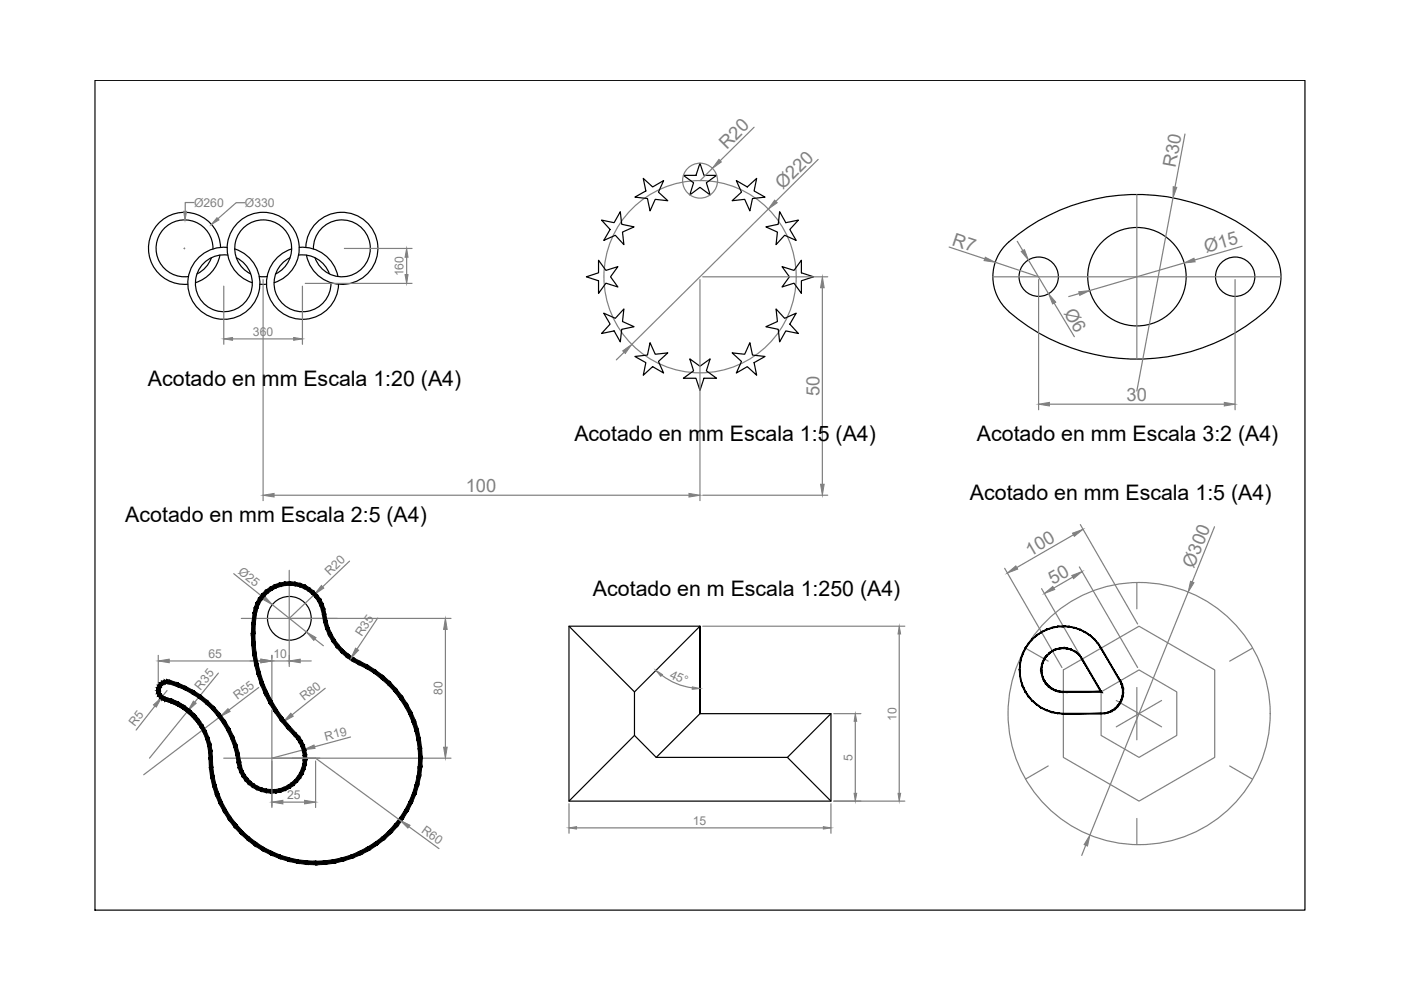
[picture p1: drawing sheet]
<svg xmlns="http://www.w3.org/2000/svg" width="297mm" height="210mm" viewBox="0 0 297 210" stroke-linecap="round" stroke-linejoin="round" font-family="sans-serif">
<!-- layer: 0 -->
<g fill="none" stroke="#000" stroke-width=".25">
<path d="M20.1 17h256.6v176h-256.6zM136.4 37.8l2 1.8 2.3-1.3-1.1 2.4 2 1.9-2.7-.3-1.1 2.4-.5-2.6-2.7-.3 2.3-1.3zM144.9 37.2h2.7l.8-2.6 .9 2.6h2.6l-2.1 1.5 .8 2.6-2.2-1.6-2.2 1.6 .9-2.6zM156.1 38.3l2.3 1.3 2-1.8-.5 2.7 2.3 1.3-2.7 .3-.5 2.6-1.1-2.4-2.7 .3 2-1.9zM44.8 54.7l-.6 1.2-.8 1-1.6 1.2M45.2 52.8a6 6 0 0 0-6.3-6.2 6 6 0 0 0-5.8 6.6 6 6 0 0 0 6.9 5.4M46.6 54.1a7.6 7.6 0 0 1-5.2 5.8M46.8 52.5a7.6 7.6 0 0 0-8-7.5 7.6 7.6 0 0 0-7.3 8.2 7.6 7.6 0 0 0 8.3 7.1M48.2 52.5a7.6 7.6 0 0 0-7.9 10.3 7.6 7.6 0 0 0 12.7 2.5 7.6 7.6 0 0 0-3.2-12.5M48.3 54.1a6 6 0 0 0-6.6 7.6 6 6 0 0 0 9.6 3 6 6 0 0 0-1.2-10M53.1 58.1a6 6 0 0 1-2-9.2 6 6 0 0 1 9.4 0 6 6 0 0 1-2 9.2M53.5 59.9a7.6 7.6 0 0 1-3.9-11.7 7.6 7.6 0 0 1 12.4 0 7.6 7.6 0 0 1-3.9 11.7"/>
<path d="M55 58.6h1.6M61.5 54.7a6 6 0 0 0-.5 10.5 6 6 0 0 0 9.2-5.3M61.8 52.8a7.6 7.6 0 0 0-2.2 13.4 7.6 7.6 0 0 0 12.2-5.9M63.3 54.1a6 6 0 0 1 6.5 4M63.4 52.5a7.6 7.6 0 0 1 8.2 6.1M64.8 52.5a7.6 7.6 0 0 1 11.2-6.6 7.6 7.6 0 0 1 1.1 12.9 7.6 7.6 0 0 1-12.1-4.7M66.5 52.8a6 6 0 0 1 8.3-5.7 6 6 0 0 1 1.8 9.9 6 6 0 0 1-9.8-2.3M126.9 55.2l1.6 2.1 2.5-.8-1.6 2.2 1.6 2.1-2.5-.8-1.6 2.2v-2.7l-2.6-.8 2.6-.9zM127.5 46.7l2.7 .5 1.3-2.3 .3 2.7 2.6 .5-2.4 1.1 .3 2.7-1.8-2-2.5 1.1 1.4-2.3zM165.3 44.9l1.3 2.3 2.7-.5-1.8 2 1.3 2.3-2.4-1.1-1.9 2 .3-2.7-2.4-1.1 2.6-.5zM165.8 56.5l2.5 .8 1.6-2.1v2.6l2.6 .9-2.6 .8v2.7l-1.6-2.2-2.5 .8 1.6-2.1zM213.2 51.9a41.5 41.5 0 0 1 55.7 0 9.7 9.7 0 0 1-.7 14.2 41.5 41.5 0 0 1-55-.7 9.7 9.7 0 0 1 0-13.5z"/>
<path d="M55.1 60.3h1.4M128 66.4l2.5 1.1 1.8-2-.3 2.7 2.4 1.1-2.6 .5-.3 2.7-1.3-2.3-2.7 .5 1.9-2zM134.6 75.6l2.7-.3 .5-2.6 1.1 2.4 2.7-.3-2 1.8 1.1 2.5-2.3-1.4-2 1.9 .5-2.7zM146.2 76.1l2.2 1.6 2.2-1.6-.8 2.5 2.1 1.6h-2.6l-.9 2.6-.8-2.6h-2.7l2.2-1.6zM155.2 74.8l2.7 .3 1.1-2.4 .5 2.6 2.7 .3-2.3 1.3 .5 2.7-2-1.9-2.3 1.4 1.1-2.5zM164.5 65.5l1.9 2 2.4-1.1-1.3 2.3 1.8 2-2.7-.5-1.3 2.3-.3-2.7-2.6-.5 2.4-1.1zM120.6 132.8l13.9 13.9v9.2l-13.9 14M134.5 146.7l13.9-13.9v18.5v-18.5h-27.8v37.1h55.6v-18.6h-27.8l-9.3 9.3M134.5 155.9l4.6 4.7M176.2 151.3l-9.3 9.3 9.3 9.3M139.1 160.6h27.8"/>
<circle cx="220.2" cy="58.7" r="4.2"/>
<circle cx="241.1" cy="58.7" r="10.4"/>
<circle cx="261.9" cy="58.7" r="4.2"/>
<circle cx="61.3" cy="131.1" r="4.6"/>
</g>
<!-- layer: Cotas -->
<g fill="none" stroke="#808080" stroke-width=".25">
<path d="M151 35.7l-2.6 2.6M159.9 27l-7.2 7.1M173.5 33.8l-9 8.9M251.2 28.4l-2.1 11.3M39 52.7h.2M39.1 52.6v.2M41.1 42.9h-1.8v1.9M51.9 43h-1.8l-3.9 3.4M55.8 59.3v46.8M73 52.7h14.4M86.2 54.5v3.7M148.4 59.3v46.8"/>
<path d="M149 58.7h26.5M162.9 44.3l-29 28.7M201.2 52.4l7.6 2.5M211 55.6l9.2 3.1M215.7 51.2l1.2 1.9M218 55.1l4.3 7.2M220.2 59.3v27.6M241 41.2v34.9M248.7 42l-7.7 40.9M251 55.8l-20 5.8M261.9 59.3v27.6M263.3 52.2l-10 2.9"/>
<path d="M47.4 60.7v12.3M49.3 71.9h13M64.1 60.7v12.3M64.7 60.1h22.7M132.3 74.7l-1.6 1.6M174.4 61v41.7M223.5 64.3l4.3 7.1M228.8 62.2l-2.2 .7M222.5 85.7h37.1M58.1 105h88M74.1 119l-5.7 5.4M149 105h26.5"/>
<path d="M227.6 113.4l-12 6.9M229.1 111.2l12.1 21.1M257.5 111.7l-4.7 11.7M33.6 139v6.8M49.6 121.6l6.4 5.2M57.6 139v11M57.7 128.2l7.3 5.8M61.3 139v1.7M61.9 131.1h33.7M66.7 126l-5.4 5.1M66.7 135.5l1.9 1.4M69 131.1l-.1 .3"/>
<path d="M80.1 131l-4.4 6.6M94.4 133.4v25M149 132.8h42.8M190.7 134.4v33.8M213 120.5l12.2 21M220.8 124.8l12.4 21.4M227.4 122.4l-4 2.3M228.8 120.2l12.4 21.3M251.9 125.5l-20.8 51.6M32.8 149.7l-3.9 5.1M35.4 146.4l-1.1 1.4M35.9 140.1h19.4"/>
<path d="M39.9 150.7l-8.2 10.1M46.3 142.7l-5 6.2M46.7 151.9l-16.2 12.4M54.8 145.8l-6.3 4.8M57.6 140.1h3.7M63.7 140.1h2.3M64.5 158.9l-6.9 1.9h38M68.9 145.9l-7 5.7M74.3 156.3l-7.6 2M140.3 143.1a13.2 13.2 0 0 0 6.5 2.7M176.8 151.3h5.7M181.3 152.9v15.3"/>
<path d="M225.5 142l16-9.2 16 9.2v18.6l-16 9.3-16-9.3zM233.5 146.7l8-4.7 8 4.7v9.2l-8 4.7-8-4.7zM57.6 161.3v9.9M60 170.1h4.6M66.9 161.3v9.9M66.9 160.8l17.9 13.1M86.7 175.3l6.4 4.6M120.6 170.4v6.3M122.2 175.5h52.4M176.2 170.4v6.3M176.8 169.9h15M230.2 179.2l-.9 2.2"/>
<circle cx="241.5" cy="151.3" r="27.8"/>
</g>
<g fill="#808080" stroke="#808080" stroke-width=".21">
<path d="M120.6 175.5l1.6-.2v.5z"/>
<path d="M174.6 175.3l1.6 .2-1.6 .3z"/>
<path d="M181.1 168.2h.5l-.3 1.7z"/>
<path d="M181.3 151.3l.3 1.6h-.5z"/>
<path d="M190.4 168.2h.6l-.3 1.7z"/>
<path d="M190.7 132.8l.3 1.6h-.6z"/>
<path d="M139.1 142.1l1.3 .9-.3 .4z"/>
<path d="M146.8 145.6l1.6 .4-1.6 .1z"/>
<path d="M86.2 52.7l.3 1.8h-.6z"/>
<path d="M85.9 58.2h.6l-.3 1.9z"/>
<path d="M62.3 71.6l1.8 .3-1.8 .3z"/>
<path d="M47.4 71.9l1.9-.3v.6z"/>
<path d="M46 46.2l.4 .4-1.6 1z"/>
<path d="M38.9 44.8h.7l-.4 1.9z"/>
<path d="M132 74.4l1.9-1.4-1.3 1.9z"/>
<path d="M164.2 42.4l.6 .6-1.9 1.3z"/>
<path d="M152.4 33.8l.5 .5-1.9 1.4z"/>
<path d="M55.8 105l2.3-.4v.8z"/>
<path d="M146.1 104.6l2.3 .4-2.3 .4z"/>
<path d="M174.4 58.7l.3 2.3h-.7z"/>
<path d="M174 102.7h.7l-.3 2.3z"/>
<path d="M208.9 54.5l2.1 1.1-2.4-.3z"/>
<path d="M216.5 53.3l.7-.4 .8 2.2z"/>
<path d="M222.3 62.3l1.5 1.8-.6 .3z"/>
<path d="M228.7 61.9l2.3-.3-2.1 1z"/>
<path d="M251 55.8l2.1-1 .3 .7z"/>
<path d="M248.7 39.6l.8 .1-.8 2.3z"/>
<path d="M220.2 85.7l2.3-.4v.8z"/>
<path d="M259.6 85.3l2.3 .4-2.3 .4z"/>
<path d="M221.4 125.8l1.8-1.5 .4 .7z"/>
<path d="M227.2 122l2.2-.8-1.8 1.5z"/>
<path d="M213.6 121.5l1.8-1.5 .4 .7z"/>
<path d="M227.4 113l2.2-.8-1.8 1.5z"/>
<path d="M231.1 177.1l-.5 2.3-.7-.3z"/>
<path d="M252.4 123.2l.7 .3-1.2 2z"/>
<path d="M68.1 124.1l.6 .6-2 1.3z"/>
<path d="M65 134l2 1.2-.5 .6z"/>
<path d="M56.2 126.5l1.5 1.7-2-1.1z"/>
<path d="M55.3 139.8l2.3 .3-2.3 .4z"/>
<path d="M61.3 140.1l2.4-.3v.7z"/>
<path d="M33.6 140.1l2.3-.3v.7z"/>
<path d="M61.7 151.2l.5 .7-2.1 1.1z"/>
<path d="M64.5 158.9l2.1-.9 .2 .7z"/>
<path d="M32.5 149.5l1.8-1.7-1.2 2.1z"/>
<path d="M41 148.6l.6 .5-1.7 1.6z"/>
<path d="M48.3 150.3l.5 .5-2.1 1.1z"/>
<path d="M94.4 131.1l.4 2.3h-.7z"/>
<path d="M94.1 158.4h.7l-.4 2.4z"/>
<path d="M75.4 137.4l.6 .5-1.6 1.7z"/>
<path d="M57.6 170.1l2.4-.4v.7z"/>
<path d="M64.6 169.7l2.3 .4-2.3 .3z"/>
<path d="M84.8 173.9l2.1 1.1-.4 .6z"/>
</g>
<!-- layer: Auxiliares -->
<g fill="none" stroke="#808080" stroke-width=".25">
<path d="M210.5 58.7h61.1"/>
<circle cx="148.4" cy="38.3" r="3.7"/>
<circle cx="148.4" cy="58.7" r="20.4"/>
</g>
<!-- layer: Discontinua -->
<path d="M217.4 137.4l4.8 2.8M241 123.5v5.6M265.5 137.4l-4.8 2.8M236.7 148.5l9.6 5.6M241 145.8v11.1M246.3 148.5l-9.6 5.6M222.2 162.4l-4.8 2.8M241 173.5v5.6M260.7 162.4l4.8 2.8" fill="none" stroke="#808080" stroke-width=".25"/>
<!-- layer: 0 -->
<g fill="#000" stroke="#000" stroke-width=".21">
<path d="M68.4 130.3l.7-.1-.5 1.6zM69.1 130.2l-.5 1.6 .7-.2zM68.6 131.8l.7-.2-.3 1.6zM69.3 131.6l-.3 1.6 .7-.2zM69 133.2l.7-.2-.1 1.6zM69.7 133l-.1 1.6 .7-.3zM69.6 134.6l.7-.3 .1 1.7zM70.3 134.3l.1 1.7 .6-.4zM70.4 136l.6-.4 .3 1.6zM71 135.6l.3 1.6 .5-.4zM71.3 137.2l.5-.4 .5 1.5zM71.8 136.8l.5 1.5 .5-.5zM72.3 138.3l.5-.5 .6 1.5zM72.8 137.8l.6 1.5 .5-.6zM73.9 138.7l.8 1.5-1.3-.9zM73.9 138.7l.8 1.5 .4-.7zM75.1 139.5l.9 1.4-1.3-.7zM75.1 139.5l.9 1.4 .4-.7z"/>
<path d="M68.9 129.1l.2 1.1-.7 .1zM68.1 129.3l.3 1 .5-1.2zM68.5 128.1l.4 1-.8 .2zM67.8 128.4l.3 .9 .4-1.2zM68 127.1l.5 1-.7 .3zM67.4 127.5l.4 .9 .2-1.3zM67.3 126.2l.7 .9-.6 .4zM66.8 126.6l.6 .9-.1-1.3zM66.6 125.4l.7 .8-.5 .4zM66.6 125.4l-.5 .5 .7 .7zM65.7 124.7l.9 .7-.5 .5zM65.7 124.7l-.4 .6 .8 .6zM64.8 124.1l.9 .6-.4 .6zM64.8 124.1l-.4 .7 .9 .5zM63.7 123.7l1.1 .4-.4 .7zM63.7 123.7l-.2 .7 .9 .4zM62.6 123.5l1.1 .2-.2 .7zM62.6 123.5l-.1 .7 1 .2zM61.5 123.3l1.1 .2-.1 .7zM61.5 123.3v.8l1 .1zM60.4 123.4l1.1-.1v.8zM60.4 123.4l.1 .7h1zM59.3 123.6l1.1-.2 .1 .7zM59.3 123.6l.2 .7 1-.2zM58.2 124l1.1-.4 .2 .7zM58.2 124l.3 .6 1-.3zM57.3 124.5l.9-.5 .3 .6zM57.3 124.5l.3 .7 .9-.6zM56.3 125.2l1-.7 .3 .7zM56.3 125.2l.5 .5 .8-.5zM55.5 125.9l.8-.7 .5 .5zM55.5 125.9l.6 .5 .7-.7zM55.5 125.9l.6 .5-1.3 .4zM54.8 126.8l.7 .4 .6-.8zM54.8 126.8l.7 .4-1.2 .6zM54.3 127.8l.7 .3 .5-.9zM54.3 127.8l.7 .3-1.1 .7zM53.9 128.8l.7 .2 .4-.9zM53.9 128.8l.7 .2-.9 .9zM53.7 129.9l.7 .1 .2-1zM53.7 129.9l.7 .1-1 2.1zM54.4 130l-1 2.1h.7zM53.4 132.1h.7l-.8 2.2zM54.1 132.1l-.8 2.2h.7zM53.3 134.3h.7l-.6 2.2zM54 134.3l-.6 2.2 .7-.1zM53.4 136.5l.7-.1-.5 2.3zM54.1 136.4l-.5 2.3 .7-.1zM53.6 138.7l.7-.1-.3 2.2zM54.3 138.6l-.3 2.2 .7-.1zM54 140.8l.7-.1-.2 2.2zM54.7 140.7l-.2 2.2 .7-.1zM54.5 142.9l.7-.1v2.2zM55.2 142.8v2.2l.7-.2zM55.2 145l.7-.2 .1 2.3zM55.9 144.8l.1 2.3 .7-.4zM56 147.1l.7-.4 .3 2.3zM56.7 146.7l.3 2.3 .7-.4zM57 149l.7-.4 .5 2.3zM57.7 148.6l.5 2.3 .6-.4zM58.2 150.9l.6-.4 .6 2.2zM58.8 150.5l.6 2.2 .6-.5zM59.4 152.7l.6-.5 .8 2.2zM60 152.2l.8 2.2 .6-.5zM60.8 154.4l.6-.5 .9 2.1zM61.4 153.9l.9 2.1 .5-.5z"/>
<path d="M229.1 139l.4 .7-.2 .1zM229.1 139l-.2 .1 .4 .7zM228.5 138.4l.6 .6-.2 .1zM228.5 138.4l-.1 .2 .5 .5zM227.8 138l.7 .4-.1 .2zM227.8 138l-.1 .1 .7 .5zM227.1 137.6l.7 .4-.1 .1zM227.1 137.6l-.1 .2 .7 .3zM226.3 137.4l.8 .2-.1 .2zM226.3 137.4l-.1 .2 .8 .2zM225.5 137.3l.8 .1-.1 .2zM225.5 137.3v.2l.7 .1zM224.6 137.4l.9-.1v.2zM224.6 137.4v.2l.9-.1zM223.8 137.6l.8-.2v.2zM223.8 137.6l.1 .2 .7-.2zM223.1 138l.7-.4 .1 .2zM223.1 138l.1 .1 .7-.3zM222.4 138.4l.7-.4 .1 .1zM222.4 138.4l.1 .2 .7-.5zM221.8 139l.6-.6 .1 .2zM221.8 139l.2 .1 .5-.5zM221.8 139l.2 .1-.7 .6zM221.3 139.7l.2 .1 .5-.7zM221.3 139.7l.2 .1-.5 .6zM221.5 139.8l-.5 .6 .2 .1zM221 140.4l.2 .1-.4 .7zM221.2 140.5l-.4 .7 .2 .1zM220.8 141.2l.2 .1-.3 .7zM221 141.3l-.3 .7h.2zM220.7 142h.2l-.1 .9zM220.9 142l-.1 .9 .2-.1zM220.8 142.9l.2-.1v.9zM221 142.8v.9l.2-.1zM221 143.7l.2-.1 .1 .8zM221.2 143.6l.1 .8 .2-.1zM221.3 144.4l.2-.1 .3 .8zM221.5 144.3l.3 .8 .2-.1zM221.8 145.1l.2-.1 .4 .7zM222 145l.4 .7 .1-.2zM222.5 145.5l.6 .6-.7-.4zM222.5 145.5l.6 .6 .1-.1zM223.2 146l.6 .5-.7-.4zM223.2 146l.6 .5 .1-.2zM223.9 146.3l.7 .4-.8-.2zM223.9 146.3l.7 .4v-.2zM224.6 146.5l.9 .3-.9-.1zM224.6 146.5l.9 .3v-.2z"/>
<path d="M232.9 136.4l.6 1-.1 .1zM232.7 136.5l.7 1-.5-1.1zM232.1 135.4l.8 1-.2 .1zM232.1 135.4l-.2 .2 .8 .9zM231.1 134.6l1 .8-.2 .2zM231.1 134.6l-.1 .2 .9 .8zM230.1 134l1 .6-.1 .2zM230.1 134l-.1 .1 1 .7zM229 133.4l1.1 .6-.1 .1zM229 133.4v.2l1 .5zM227.9 133l1.1 .4v.2zM227.9 133l-.1 .2 1.2 .4zM226.6 132.8l1.3 .2-.1 .2zM226.6 132.8v.1l1.2 .3zM225.5 132.7l1.1 .1v.1zM225.5 132.7v.2h1.1zM224.2 132.8l1.3-.1v.2zM224.2 132.8v.1h1.3zM223 133l1.2-.2v.1zM223 133l.1 .2 1.1-.3zM221.9 133.4l1.1-.4 .1 .2zM221.9 133.4v.2l1.2-.4zM220.8 134l1.1-.6v.2zM220.8 134v.1l1.1-.5zM219.7 134.6l1.1-.6v.1zM219.7 134.6l.2 .2 .9-.7zM218.8 135.4l.9-.8 .2 .2zM218.8 135.4l.1 .2 1-.8zM218.8 135.4l.1 .2-.9 .8zM218 136.4l.2 .1 .7-.9zM218 136.4l.2 .1-.9 .9zM218.2 136.5l-.9 .9 .2 .1zM217.3 137.4l.2 .1-.7 1zM217.5 137.5l-.7 1h.2zM216.8 138.5h.2l-.6 1.1zM217 138.5l-.6 1.1 .2 .1zM216.4 139.6l.2 .1-.4 1.1zM216.6 139.7l-.4 1.1 .2 .1zM216.2 140.8l.2 .1-.3 1.1zM216.4 140.9l-.3 1.1h.2zM216.1 142h.2l-.1 1.3zM216.3 142l-.1 1.3 .2-.1zM216.2 143.3l.2-.1v1.3zM216.4 143.2v1.3l.2-.1zM216.4 144.5l.2-.1 .2 1.2zM216.6 144.4l.2 1.2h.2zM216.8 145.6h.2l.3 1.1zM217 145.6l.3 1.1 .2-.1zM217.3 146.7l.2-.1 .5 1.2zM217.5 146.6l.5 1.2 .2-.2zM218 147.8l.2-.2 .6 1zM218.2 147.6l.6 1 .1-.1zM218.8 148.6l.1-.1 .8 1zM218.9 148.5l.8 1 .2-.2zM219.7 149.5l.2-.2 .9 .9zM219.9 149.3l.9 .9v-.2zM220.8 150l1.1 .7-1.1-.5zM220.8 150l1.1 .7v-.2zM221.9 150.5l1.1 .6-1.1-.4zM221.9 150.5l1.1 .6 .1-.2zM223.1 150.9l1.1 .4-1.2-.2zM223.1 150.9l1.1 .4v-.2zM224.2 151.1l1.3 .3-1.3-.1zM224.2 151.1l1.3 .3v-.2z"/>
<path d="M35 147.8l1.2 1.2-1.3-.4zM35 147.8l1.2 1.2 .2-.7zM36.4 148.3l1.1 1.2-1.3-.5zM36.4 148.3l1.1 1.2 .3-.6zM37.8 148.9l.8 1.3-1.1-.7zM37.8 148.9l.8 1.3 .5-.6zM39.1 149.6l.6 1.5-1.1-.9zM39.1 149.6l.6 1.5 .5-.6zM40.2 150.5l.6 1.5-1.1-.9zM40.2 150.5l.6 1.5 .5-.5zM40.8 152l.5-.5 .4 1.5zM41.3 151.5l.4 1.5 .5-.4zM41.7 153l.5-.4 .2 1.6zM42.2 152.6l.2 1.6 .7-.4zM42.4 154.2l.7-.4v1.6zM43.1 153.8v1.6l.7-.3zM43.1 155.4l.7-.3-.2 1.6zM43.8 155.1l-.2 1.6 .7-.3zM43.6 156.7l.7-.3-.3 1.6zM44.3 156.4l-.3 1.6 .7-.2zM44 158l.7-.2-.5 1.6zM44.7 157.8l-.5 1.6 .7-.1zM44.2 159.4l.7-.1-.6 1.5zM44.9 159.3l-.6 1.5h.7zM44.3 160.8h.7l-.6 1.9zM45 160.8l-.6 1.9h.7zM44.4 162.7h.7l-.5 2zM45.1 162.7l-.5 2 .8-.1zM44.6 164.7l.8-.1-.3 2zM45.4 164.6l-.3 2 .7-.2zM45.1 166.6l.7-.2-.1 2.1zM45.8 166.4l-.1 2.1 .7-.3zM45.7 168.5l.7-.3v2.1zM46.4 168.2v2.1l.7-.3zM46.4 170.3l.7-.3 .3 2.1zM47.1 170l.3 2.1 .6-.4zM47.4 172.1l.6-.4 .4 2.1zM48 171.7l.4 2.1 .6-.5zM48.4 173.8l.6-.5 .6 2zM49 173.3l.6 2 .6-.5zM49.6 175.3l.6-.5 .8 2zM50.2 174.8l.8 2 .5-.6zM51 176.8l.5-.6 .9 1.9zM51.5 176.2l.9 1.9 .5-.6zM52.9 177.5l1.1 1.8-1.6-1.2zM52.9 177.5l1.1 1.8 .4-.6zM54.4 178.7l1.3 1.7-1.7-1.1zM54.4 178.7l1.3 1.7 .3-.7zM56 179.7l1.4 1.5-1.7-.8zM56 179.7l1.4 1.5 .3-.6zM57.7 180.6l1.5 1.4-1.8-.8zM57.7 180.6l1.5 1.4 .3-.7zM59.5 181.3l1.6 1.3-1.9-.6zM59.5 181.3l1.6 1.3 .2-.7zM61.3 181.9l1.7 1.1-1.9-.4zM61.3 181.9l1.7 1.1 .1-.7zM63.1 182.3l1.9 1-2-.3zM63.1 182.3l1.9 1 .1-.8zM65.1 182.5l1.9 .9-2-.1zM65.1 182.5l1.9 .9v-.8zM67 182.6l1.9 .7-1.9 .1zM67 182.6l1.9 .7v-.8zM68.9 182.5l2 .5-2 .3zM68.9 182.5l2 .5-.1-.7zM70.8 182.3l2 .3-1.9 .4zM70.8 182.3l2 .3-.2-.8zM72.6 181.8l2.1 .2-1.9 .6zM72.6 181.8l2.1 .2-.2-.7zM74.5 181.3l2-.1-1.8 .8zM74.5 181.3l2-.1-.3-.7zM76.2 180.5l2.1-.2-1.8 .9zM76.2 180.5l2.1-.2-.4-.7zM77.9 179.6l2-.4-1.6 1.1zM77.9 179.6l2-.4-.4-.6zM79.5 178.6l2-.6-1.6 1.2zM79.5 178.6l2-.6-.5-.5zM81 177.5l2-.8-1.5 1.3zM81 177.5l2-.8-.6-.5zM82.4 176.2l1.9-1-1.3 1.5zM83.7 174.8l-1.3 1.4 1.9-1zM83.7 174.8l1.8-1.1-1.2 1.5zM84.9 173.2l-1.2 1.6 1.8-1.1zM84.9 173.2l1.6-1.2-1 1.7zM85.9 171.6l-1 1.6 1.6-1.2zM85.9 171.6l1.5-1.4-.9 1.8zM86.8 169.9l-.9 1.7 1.5-1.4zM88.2 168.4l-.8 1.8-.6-.3zM87.5 168.2l-.7 1.7 1.4-1.5zM88.8 166.5l-.6 1.9-.7-.2zM88 166.3l-.5 1.9 1.3-1.7zM89.2 164.6l-.4 1.9-.8-.2zM88.5 164.5l-.5 1.8 1.2-1.7zM89.4 162.6l-.2 2-.7-.1zM88.7 162.6l-.2 1.9 .9-1.9zM89.5 160.7l-.1 1.9h-.7zM88.8 160.7l-.1 1.9 .8-1.9zM89.4 158.7l.1 2h-.7zM88.7 158.8l.1 1.9 .6-2zM89.1 156.7l.3 2-.7 .1zM88.4 156.9l.3 1.9 .4-2.1zM88.7 154.8l.4 1.9-.7 .2zM88 155l.4 1.9 .3-2.1zM88.1 152.9l.6 1.9-.7 .2zM87.4 153.2l.6 1.8 .1-2.1zM87.4 151.1l.7 1.8-.7 .3zM86.7 151.4l.7 1.8v-2.1zM86.4 149.4l1 1.7-.7 .3zM85.8 149.7l.9 1.7-.3-2zM85.4 147.7l1 1.7-.6 .3zM84.7 148.1l1.1 1.6-.4-2zM84.1 146.1l1.3 1.6-.7 .4zM83.6 146.6l1.1 1.5-.6-2zM82.8 144.7l1.3 1.4-.5 .5zM82.8 144.7l-.5 .5 1.3 1.4zM81.4 143.4l1.4 1.3-.5 .5zM81.4 143.4l-.6 .5 1.5 1.3zM79.7 142.2l1.7 1.2-.6 .5zM79.7 142.2l-.3 .6 1.4 1.1zM78.1 141.1l1.6 1.1-.3 .6zM78.1 141.1l-.4 .6 1.7 1.1zM76.4 140.2l1.7 .9-.4 .6zM76.4 140.2l-.4 .7 1.7 .8z"/>
<path d="M34.7 147.7l.3 .1-.1 .8zM34.7 147.7l-.4 .7 .6 .2zM34.4 147.5l.3 .2-.4 .7zM33.9 148l.4 .4 .1-.9zM34.1 147.2l.3 .3-.5 .5zM33.5 147.5l.4 .5 .2-.8zM34 146.8l.1 .4-.6 .3zM33.3 147l.2 .5 .5-.7zM33.3 147l.6-.6 .1 .4zM33.2 146.4l.1 .6 .6-.6zM33.2 146.4l.8-.4-.1 .4zM33.3 145.8l-.1 .6 .8-.4zM33.3 145.8l.8-.1-.1 .3zM33.5 145.3l-.2 .5 .8-.1zM33.5 145.3h.9l-.3 .4zM33.9 144.8l-.4 .5h.9zM33.9 144.8l.8 .3-.3 .2zM33.9 144.8l.8 .3-.4-.6zM34.3 144.5l.7 .5-.3 .1zM34.3 144.5l.7 .5-.1-.8zM34.9 144.2l.5 .7-.4 .1zM34.9 144.2l.5 .7v-.7zM35.4 144.2l.4 .8-.4-.1zM35.4 144.2l.4 .8 .2-.8zM36 144.2l1.5 1.4-1.7-.6zM36 144.2l1.5 1.4 .3-.8zM37.8 144.8l1.4 1.4-1.7-.6zM37.8 144.8l1.4 1.4 .3-.6zM39.5 145.6l1.3 1.5-1.6-.9zM39.5 145.6l1.3 1.5 .3-.6zM41.1 146.5l1.2 1.6-1.5-1zM41.1 146.5l1.2 1.6 .4-.6zM42.7 147.5l1 1.7-1.4-1.1zM42.7 147.5l1 1.7 .4-.5zM44.1 148.7l.9 1.8-1.3-1.3zM44.1 148.7l.9 1.8 .5-.5zM45 150.5l.5-.5 .6 1.9zM45.5 150l.6 1.9 .6-.5zM46.1 151.9l.6-.5 .5 1.9zM46.7 151.4l.5 1.9 .6-.4zM47.2 153.3l.6-.4 .3 2zM47.8 152.9l.3 2 .7-.4zM48.1 154.9l.7-.4 .1 2zM48.8 154.5l.1 2 .7-.3zM48.9 156.5l.7-.3-.1 2zM49.6 156.2l-.1 2 .7-.2zM49.5 158.2l.7-.2-.2 1.9zM50.2 158l-.2 1.9 .7-.1zM50 159.9l.7-.1-.4 1.9zM50.7 159.8l-.4 1.9 .7-.1zM50.3 161.7l.7-.1-.5 1.1zM51 161.6l-.5 1.1 .7-.2zM50.5 162.7l.7-.2-.4 1.2zM51.2 162.5l-.4 1.2 .7-.3zM50.8 163.7l.7-.3-.2 1.2zM51.5 163.4l-.2 1.2 .7-.3zM51.3 164.6l.7-.3-.1 1.2zM52 164.3l-.1 1.2 .6-.5zM51.9 165.5l.6-.5 .1 1.3zM52.5 165l.1 1.3 .6-.6zM53.2 165.7l.3 1.2-.9-.6zM53.2 165.7l.3 1.2 .4-.6zM53.9 166.3l.5 1.1-.9-.5zM53.9 166.3l.5 1.1 .3-.6zM54.7 166.8l.7 1-1-.4zM54.7 166.8l.7 1 .2-.7zM55.6 167.1l.8 .9-1-.2zM55.6 167.1l.8 .9 .1-.7zM56.5 167.3l.9 .9-1-.2zM56.5 167.3l.9 .9v-.8zM57.4 167.4l1 .7-1 .1zM57.4 167.4l1 .7v-.7zM58.4 167.4l1.1 .6-1.1 .1zM58.4 167.4l1.1 .6-.2-.8zM59.3 167.2l1.2 .4-1 .4zM59.3 167.2l1.2 .4-.3-.7zM60.2 166.9l1.2 .2-.9 .5zM60.2 166.9l1.2 .2-.4-.6zM61 166.5l1.3 .1-.9 .5zM61 166.5l1.3 .1-.5-.6zM61.8 166l1.2-.2-.7 .8zM61.8 166l1.2-.2-.5-.5zM62.5 165.3l1.2-.3-.7 .8zM63.1 164.6l-.6 .7 1.2-.3zM63.1 164.6l1.1-.5-.5 .9zM63.6 163.8l-.5 .8 1.1-.5zM63.6 163.8l1-.6-.4 .9zM64 163l-.4 .8 1-.6zM64 163l.9-.8-.3 1zM64.2 162l-.2 1 .9-.8zM65.1 161.1l-.2 1.1-.7-.2zM64.3 161.1l-.1 .9 .9-.9zM65 160.1l.1 1h-.8zM64.3 160.2v.9l.7-1zM64.8 159.1l.2 1-.7 .1zM64.1 159.2l.2 1 .5-1.1zM64.5 158l.3 1.1-.7 .1zM63.9 158.3l.2 .9 .4-1.2zM64.1 157.1l.4 .9-.6 .3zM63.4 157.5l.5 .8 .2-1.2zM63.5 156.2l.6 .9-.7 .4zM62.9 156.7l.5 .8 .1-1.3zM62.8 155.5l.7 .7-.6 .5zM62.8 155.5l-.5 .5 .6 .7z"/>
<path d="M41.6 151.8l1 1.2-.6 .5zM41 152.3l1 1.2-.4-1.7zM40.5 150.7l1.1 1.1-.6 .5zM40.5 150.7l-.5 .6 1 1zM39.3 149.7l1.2 1-.5 .6zM39.3 149.7l-.5 .7 1.2 .9zM38 148.9l1.3 .8-.5 .7zM38 148.9l-.4 .7 1.2 .8zM36.5 148.3l1.5 .6-.4 .7zM36.5 148.3l-.2 .7 1.3 .6zM35 147.8l1.5 .5-.2 .7zM35 147.8l-.1 .8 1.4 .4z"/>
<path d="M225.5 151.2v.2l8-.2zM225.5 151.4l8-.2v.2z"/>
<path d="M225.5 146.6v.2l7.8-.2zM225.5 146.8l7.8-.2 .3 .2zM229.3 139.8l4 6.8 .3 .2zM229.3 139.8l.2-.1 4.1 7.1z"/>
<path d="M233.5 151.2l.8 .1-.8 .1zM233.5 151.2l.8 .1v-.2zM234.3 151.1h.8l-.8 .2zM234.3 151.1h.8l-.1-.2zM235 150.9l.8-.1-.7 .3zM235 150.9l.8-.1-.1-.2zM235.7 150.6l.8-.3-.7 .5zM235.7 150.6l.8-.3-.1-.1zM236.4 150.2l.7-.5-.6 .6zM236.9 149.6l-.5 .6 .7-.5zM236.9 149.6l.7-.6-.5 .7zM237.4 148.9l-.5 .7 .7-.6zM237.9 148.3l-.3 .7-.2-.1zM237.7 148.2l-.3 .7 .5-.6zM238.1 147.5l-.2 .8-.2-.1zM237.9 147.5l-.2 .7 .4-.7zM238.2 146.7l-.1 .8h-.2zM238 146.7l-.1 .8 .3-.8zM238.1 145.9l.1 .8h-.2zM237.9 145.9l.1 .8 .1-.8zM237.9 145l.2 .9h-.2zM237.7 145.1l.2 .8v-.9zM237.6 144.3l.3 .7-.2 .1zM237.4 144.4l.3 .7-.1-.8z"/>
<path d="M233.4 137.5l4 6.9 .2-.1zM233.4 137.5l.1-.1 4.1 6.9z"/>
</g>
<!-- layer: Ejes -->
<path d="M51.2 131.1h20.3M61.3 120.9v20.4M57.6 150.6v20.4M47.4 160.8h20.4" fill="none" stroke="#808080" stroke-width=".25"/>
<g font-size="4.5">
<text x="31.4" y="81.8">Acotado en mm Escala 1:20 (A4)</text>
<text x="121.8" y="93.4">Acotado en mm Escala 1:5 (A4)</text>
<text x="207.1" y="93.4">Acotado en mm Escala 3:2 (A4)</text>
<text x="205.6" y="106">Acotado en mm Escala 1:5 (A4)</text>
<text x="26.6" y="110.7">Acotado en mm Escala 2:5 (A4)</text>
<text x="125.7" y="126.4">Acotado en m Escala 1:250 (A4)</text>
</g>
<g font-size="3.9" fill="#808080">
<text x="154.1" y="31.8" transform="rotate(-45 154.1 31.8)">R20</text>
<text x="249.2" y="35.7" transform="rotate(-79 249.2 35.7)">R30</text>
<text x="166" y="40.3" transform="rotate(-45 166 40.3)">Ø220</text>
<text x="201.7" y="51.9" transform="rotate(18 201.7 51.9)">R7</text>
<text x="255.7" y="53.7" transform="rotate(-16 255.7 53.7)">Ø15</text>
<text x="225.5" y="66.3" transform="rotate(59 225.5 66.3)">Ø6</text>
<text x="173.7" y="84" transform="rotate(-90 173.7 84)">50</text>
<text x="238.9" y="85.1">30</text>
<text x="98.7" y="104.4">100</text>
<text x="218.4" y="118" transform="rotate(-30 218.4 118)">100</text>
<text x="223.3" y="124.1" transform="rotate(-30 223.3 124.1)">50</text>
<text x="253.1" y="120.6" transform="rotate(-68 253.1 120.6)">Ø300</text>
</g>
<g font-size="2.6" fill="#808080">
<text x="41.1" y="43.8">Ø260</text>
<text x="51.9" y="43.9">Ø330</text>
<text x="85.6" y="58.6" transform="rotate(-90 85.6 58.6)">160</text>
<text x="53.6" y="71.2">360</text>
<text x="50.4" y="121.4" transform="rotate(39 50.4 121.4)">Ø25</text>
<text x="69.9" y="122.1" transform="rotate(-44 69.9 122.1)">R20</text>
<text x="76.7" y="135.1" transform="rotate(-56 76.7 135.1)">R35</text>
<text x="44.2" y="139.5">65</text>
<text x="58" y="139.5">10</text>
<text x="141.8" y="143.7" transform="rotate(23 141.8 143.7)">45°</text>
<text x="42.5" y="146.4" transform="rotate(-51 42.5 146.4)">R35</text>
<text x="50.3" y="148.4" transform="rotate(-37 50.3 148.4)">R55</text>
<text x="64.5" y="148.7" transform="rotate(-39 64.5 148.7)">R80</text>
<text x="93.8" y="147.4" transform="rotate(-90 93.8 147.4)">80</text>
<text x="28.6" y="154.1" transform="rotate(-52 28.6 154.1)">R5</text>
<text x="190.1" y="152.8" transform="rotate(-90 190.1 152.8)">10</text>
<text x="69.1" y="157" transform="rotate(-15 69.1 157)">R19</text>
<text x="180.7" y="161.3" transform="rotate(-90 180.7 161.3)">5</text>
<text x="60.9" y="169.4">25</text>
<text x="89.2" y="176.4" transform="rotate(36 89.2 176.4)">R60</text>
<text x="146.9" y="174.9">15</text>
</g>
</svg>
